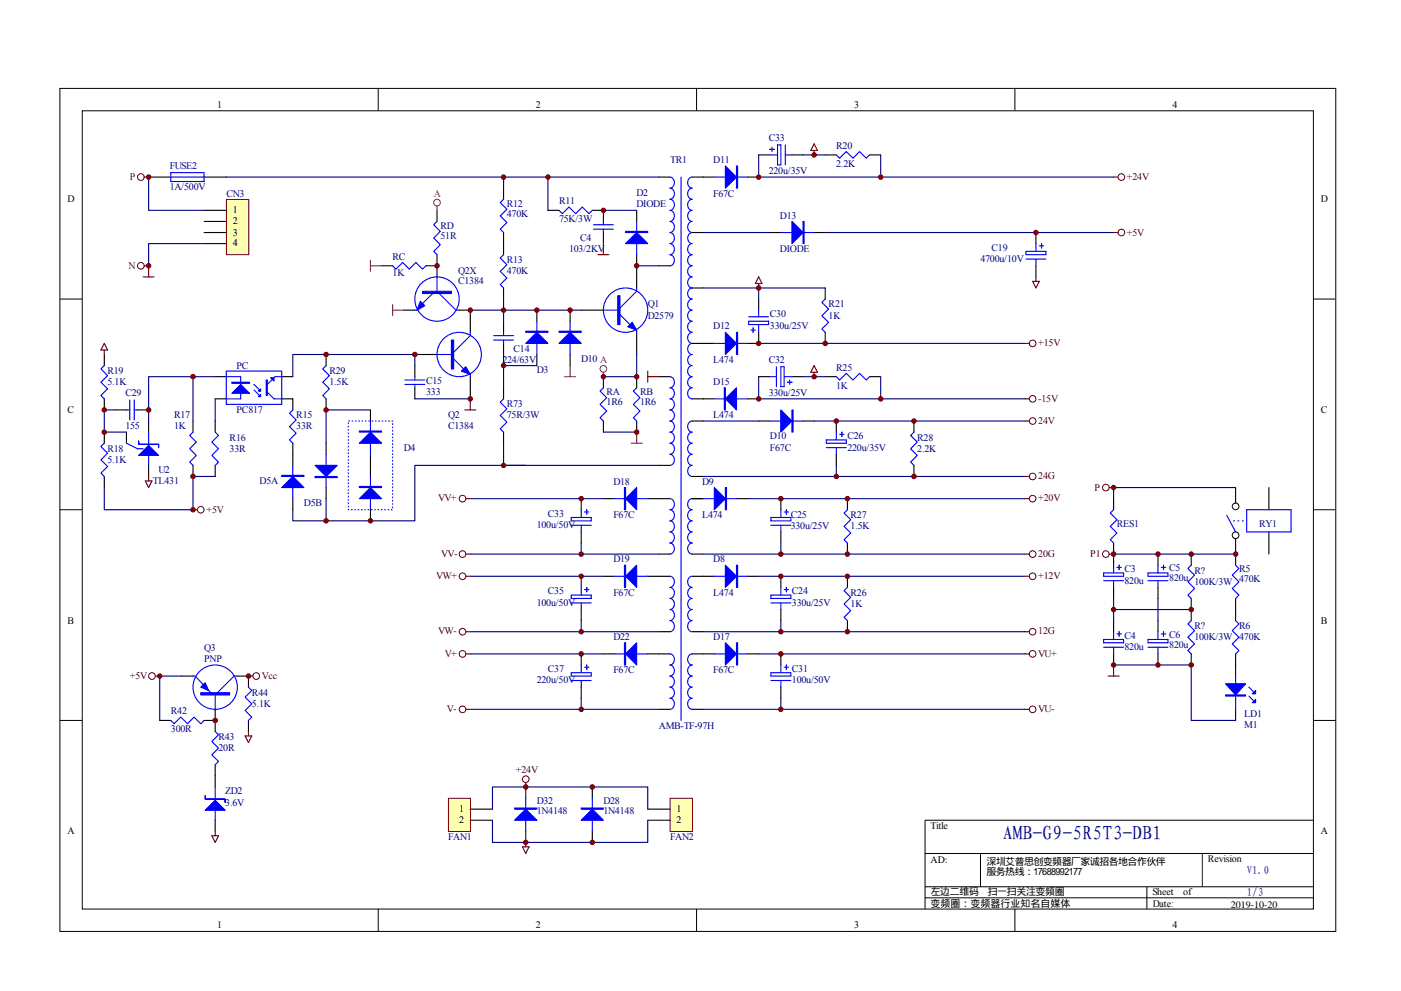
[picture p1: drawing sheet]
<svg xmlns="http://www.w3.org/2000/svg" width="297mm" height="210mm" viewBox="0 0 297 210" stroke-linecap="round" stroke-linejoin="round" font-family="sans-serif">
<g fill="none" stroke="#000" stroke-width=".21">
<path d="M12.7 18.7h270.5v178.6h-270.5zM80.2 18.7v4.7M147.7 18.7v4.7M215.2 18.7v4.7M17.4 23.5h261.1v169h-261.1zM12.7 63.3h4.7M278.4 63.3h4.7M12.7 108h4.7M278.4 108h4.7M12.7 152.6h4.7M278.4 152.6h4.7M278.4 173.7h-82.3v18.8"/>
<path d="M80.2 192.5v4.7M147.7 192.5v4.7M196.1 180.8h82.3M196.1 187.8h82.3M196.1 190.2h82.3M207.9 180.8v7M215.2 192.5v4.7M243.2 187.8v4.7M254.9 180.8v7"/>
</g>
<g fill="none" stroke="#000" stroke-width=".23">
<path d="M31.5 37.5h4.7M43.3 37.5h4.7M106.8 39.9v2.3M139.7 37.5h2.3M146.7 37.5h4.7M158.5 37.5h2.4M160.9 32.8h2.3M167.9 32.8h2.4M175 32.8h2.3M184.4 32.8h2.3M106.8 49.3v4.6M116.2 44.6h2.3"/>
<path d="M125.6 44.6h2.3v2.3M127.9 49.3v2.3M135 44.6v2.3M135 53.9v7.1M139.7 56.3h2.3M146.7 49.3h2.4M163.2 49.3h2.4M172.6 49.3h2.4M219.6 49.3v2.3M219.6 56.3v2.3M22.1 75.1v2.3M45.6 79.8h2.4"/>
<path d="M59.7 79.8h2.4M69.1 75.1v2.3M88 75.1h4.7M88 77.4v2.4M99.7 65.7v4.7M99.7 79.8v4.7M106.8 61v2.3M106.8 68v2.4M106.8 72.7v2.4M113.8 65.7v2.3M113.8 75.1v2.3M120.9 65.7v2.3"/>
<path d="M120.9 75.1v2.3M123.2 65.7h4.7M135 70.4v4.7M139.7 79.8h2.3M146.7 61h2.4M146.7 72.7h4.7M160.9 70.4v2.3h-2.4M160.9 79.8h2.3M160.9 63.3v2.4M167.9 79.8h2.4M175 79.8h2.3M175 61v2.3"/>
<path d="M175 70.4v2.3M184.4 79.8h2.3M22.1 84.5v2.3M22.1 91.5v2.4M24.5 86.8h2.3M26.8 91.5v2.4M29.2 86.8h2.3M31.5 89.2v2.3M31.5 98.6v2.3M40.9 89.2v2.3M40.9 98.6v2.3M45.6 84.5h2.4"/>
<path d="M45.6 89.2v2.3M45.6 98.6v2.3M59.7 84.5h2.4v2.3M62.1 93.9v4.7M69.1 84.5v2.3M69.1 93.9v2.3M78.5 86.8v2.4M78.5 96.2v4.7M88 82.1v2.4M106.8 82.1v2.4M106.8 91.5v2.4M139.7 98.6h2.3"/>
<path d="M146.7 84.5h4.7M146.7 89.2h2.4M158.5 84.5h2.4M160.9 89.2h2.3M170.3 89.2h2.3M177.3 89.2v2.3M177.3 96.2v2.4M193.8 89.2v2.3M193.8 98.6v2.3M22.1 100.9v2.4M62.1 105.6v2.4M69.1 103.3v2.3"/>
<path d="M78.5 108v2.3M123.2 105.6v2.4M123.2 112.7v2.3M127.9 105.6h2.4M137.3 105.6h4.7M139.7 117.4h2.3M146.7 105.6h2.4M146.7 117.4h2.4M146.7 100.9h2.4M156.2 105.6h2.3M165.6 105.6v2.4M165.6 112.7v2.3"/>
<path d="M179.7 105.6v2.4M179.7 115v2.4M123.2 122.1v2.3M123.2 129.1v2.4M123.2 138.5v2.4M127.9 122.1h2.4M127.9 138.5h2.4M137.3 122.1h4.7M137.3 138.5h4.7M139.7 133.8h2.3M146.7 122.1h4.7M146.7 133.8h2.4"/>
<path d="M146.7 138.5h4.7M158.5 122.1h2.4M158.5 138.5h2.4M165.6 122.1v2.3M165.6 129.1v2.4M165.6 138.5v2.4M179.7 122.1v2.3M179.7 131.5v2.3M123.2 145.5v2.4M139.7 150.2h2.3M146.7 150.2h2.4M165.6 145.5v2.4"/>
</g>
<g fill="none" stroke="#00f" stroke-width=".23">
<path d="M36.2 36.6h7.1v1.8h-7.1zM36.2 37.5h7.1M142 37.5a1.2 1.2 0 0 1 1 1.2 1.2 1.2 0 0 1-1 1.2 1.2 1.2 0 0 1 1 1.1 1.2 1.2 0 0 1-1 1.2 1.2 1.2 0 0 1 1 1.2 1.2 1.2 0 0 1-1 1.2 1.2 1.2 0 0 1 1 1.1 1.2 1.2 0 0 1-1 1.2 1.2 1.2 0 0 1 1 1.2 1.2 1.2 0 0 1-1 1.2 1.2 1.2 0 0 1 1 1.1 1.2 1.2 0 0 1-1 1.2 1.2 1.2 0 0 1 1 1.2 1.2 1.2 0 0 1-1 1.1 1.2 1.2 0 0 1 1 1.2 1.2 1.2 0 0 1-1 1.2M144.4 37.5v115.1M146.7 37.5a1.2 1.2 0 0 0-.9 1.2 1.2 1.2 0 0 0 .9 1.2 1.2 1.2 0 0 0-.9 1.1 1.2 1.2 0 0 0 .9 1.2 1.2 1.2 0 0 0-.9 1.2 1.2 1.2 0 0 0 .9 1.2 1.2 1.2 0 0 0-.9 1.1 1.2 1.2 0 0 0 .9 1.2 1.21 1.21 0 0 0-.9 1.2 1.21 1.21 0 0 0 .9 1.2 1.2 1.2 0 0 0-.9 1.1 1.2 1.2 0 0 0 .9 1.2 1.2 1.2 0 0 0-.9 1.2 1.2 1.2 0 0 0 .9 1.1 1.2 1.2 0 0 0-.9 1.2 1.2 1.2 0 0 0 .9 1.2 1.2 1.2 0 0 0-.9 1.2 1.2 1.2 0 0 0 .9 1.1 1.2 1.2 0 0 0-.9 1.2 1.2 1.2 0 0 0 .9 1.2 1.2 1.2 0 0 0-.9 1.2 1.2 1.2 0 0 0 .9 1.1 1.21 1.21 0 0 0-.9 1.2 1.21 1.21 0 0 0 .9 1.2 1.2 1.2 0 0 0-.9 1.2 1.2 1.2 0 0 0 .9 1.1 1.2 1.2 0 0 0-.9 1.2 1.2 1.2 0 0 0 .9 1.2 1.2 1.2 0 0 0-.9 1.2 1.2 1.2 0 0 0 .9 1.1 1.2 1.2 0 0 0-.9 1.2 1.2 1.2 0 0 0 .9 1.2 1.2 1.2 0 0 0-.9 1.2 1.2 1.2 0 0 0 .9 1.1 1.21 1.21 0 0 0-.9 1.2 1.21 1.21 0 0 0 .9 1.2 1.2 1.2 0 0 0-.9 1.2 1.2 1.2 0 0 0 .9 1.1 1.2 1.2 0 0 0-.9 1.2 1.2 1.2 0 0 0 .9 1.2M151.4 37.5h7.1M163.2 31.6h.9M163.2 32.8h1.7M163.7 31.2v.9M164.9 30.7h.7v4.2h-.7zM166.5 32.8h1.4M166.5 30.7v4.2"/>
<path d="M177.3 32.8l.7 .7 1.4-1.4 1.4 1.4 1.5-1.4 1.4 1.4 .7-.7M106.8 42.2l-.7 .7 1.4 1.4-1.4 1.4 1.4 1.4-1.4 1.4 .7 .8M106.8 53.9l-.7 .8 1.4 1.4-1.4 1.4 1.4 1.4-1.4 1.4 .7 .7M118.5 44.6l.7 .7 1.4-1.5 1.5 1.5 1.4-1.5 1.4 1.5 .7-.7M125.8 48.5h4.2M125.8 47.6h4.2M127.9 46.9v.7M127.9 48.5v.8M135 46.9v7M165.6 49.3h7M217.5 53.2h4.3v.7h-4.3zM217.5 54.9h4.3"/>
<path d="M219.6 51.6v1.6M219.6 54.9v1.4M220.4 52.1h.9M220.8 51.6v.9M22.1 77.4l-.7 .7 1.4 1.4-1.4 1.5 1.4 1.4-1.4 1.4 .7 .7M48 78.6h11.7v7.1h-11.7zM48 79.8h3v4.7h-3M59.7 79.8h-1.4l-1.6 1.6M69.1 77.4l-.7 .7 1.4 1.4-1.4 1.5 1.4 1.4-1.4 1.4 .7 .7M88 79.8v.7M92.7 75.1h3.5M96.2 76l2.1 2.1"/>
<path d="M99.7 70.4v.7l-3.5 3.5M99.7 79.3v.5M104.6 72h4.3M104.6 71.1h4.3M106.8 70.4v.7M106.8 72v.7M113.8 68v7.1M120.9 68v7.1M127.9 65.7h3.6M131.5 66.6l2.1 2.1M135 61v.7l-3.5 3.5M135 69.9v.5"/>
<path d="M142 79.8a1.2 1.2 0 0 1 1 1.2 1.2 1.2 0 0 1-1 1.1 1.2 1.2 0 0 1 1 1.2 1.2 1.2 0 0 1-1 1.2 1.2 1.2 0 0 1 1 1.2 1.2 1.2 0 0 1-1 1.1 1.2 1.2 0 0 1 1 1.2 1.2 1.2 0 0 1-1 1.2 1.2 1.2 0 0 1 1 1.2 1.2 1.2 0 0 1-1 1.1 1.2 1.2 0 0 1 1 1.2 1.2 1.2 0 0 1-1 1.2 1.2 1.2 0 0 1 1 1.2 1.2 1.2 0 0 1-1 1.1M151.4 72.7h7.1M158.7 68h4.3v.7h-4.3zM158.7 67.1h4.3M159.2 69.9h.9M159.7 69.5v.9M160.9 65.7v1.4M160.9 68.7v1.7M163.2 79.8h1.4M164.6 77.7v4.2M165.6 77.7h.7v4.2h-.7zM166.3 79.8h1.6"/>
<path d="M175 63.3l-.7 .7 1.4 1.5-1.4 1.4 1.4 1.4-1.4 1.4 .7 .7M177.3 79.8l.7 .7 1.4-1.4 1.4 1.4 1.5-1.4 1.4 1.4 .7-.7M22.1 93.9l-.7 .7 1.4 1.4-1.4 1.4 1.4 1.4-1.4 1.4 .7 .7M26.8 93.9l2.4 1.2h1.1M26.8 86.8h.7M27.5 84.7v4.2M28.5 86.8h.7M28.5 84.7v4.2M31.5 91.5v7.1M40.9 91.5l-.7 .7 1.4 1.4-1.4 1.5 1.4 1.4-1.4 1.4 .7 .7M45.6 91.5l.7 .7-1.4 1.4 1.4 1.5-1.4 1.4 1.4 1.4-.7 .7M53.9 81.4l1.4 1.4"/>
<path d="M53.9 82.6l1.4 1.4M56.7 83.1l1.4 1.4h1.6M62.1 86.8l-.7 .7 1.4 1.4-1.4 1.5 1.4 1.4-1.4 1.4 .7 .7M62.1 98.6v7M69.1 96.2v7.1M78.5 89.2v7M85.8 81.4h4.3M85.8 80.5h4.3M88 81.4v.7M106.8 84.5l-.7 .7 1.4 1.4-1.4 1.4 1.4 1.4-1.4 1.4 .7 .7M142 96.2a1.2 1.2 0 0 1 1 1.2 1.2 1.2 0 0 1-1 1.2M146.7 89.2a1.2 1.2 0 0 0-.9 1.2 1.2 1.2 0 0 0 .9 1.1 1.2 1.2 0 0 0-.9 1.2 1.2 1.2 0 0 0 .9 1.2 1.2 1.2 0 0 0-.9 1.2 1.2 1.2 0 0 0 .9 1.1"/>
<path d="M146.7 96.2a1.2 1.2 0 0 0-.9 1.2 1.2 1.2 0 0 0 .9 1.2 1.2 1.2 0 0 0-.9 1.1 1.2 1.2 0 0 0 .9 1.2M151.4 84.5h7.1M163.2 89.2h7.1M167 81h.9M167.4 80.5v.9M175.2 93.2h4.2v.7h-4.2zM175.2 94.8h4.2M177.3 91.5v1.7M177.3 94.8v1.4M178 92h1M178.5 91.5v1M193.8 91.5l-.7 .7 1.4 1.4-1.4 1.5 1.4 1.4-1.4 1.4 .7 .7"/>
<path d="M78.5 100.9v7.1M121.1 111.3h4.2M121.1 109.6h4.2v.7h-4.2zM123.2 108v1.6M123.2 111.3v1.4M123.9 108.4h1M124.4 108v.9M130.3 105.6h7M142 105.6a1.2 1.2 0 0 1 1 1.2 1.2 1.2 0 0 1-1 1.2 1.21 1.21 0 0 1 1 1.1 1.21 1.21 0 0 1-1 1.2 1.2 1.2 0 0 1 1 1.2 1.2 1.2 0 0 1-1 1.2 1.2 1.2 0 0 1 1 1.1 1.2 1.2 0 0 1-1 1.2 1.2 1.2 0 0 1 1 1.2 1.2 1.2 0 0 1-1 1.2M146.7 105.6a1.2 1.2 0 0 0-.9 1.2 1.2 1.2 0 0 0 .9 1.2 1.21 1.21 0 0 0-.9 1.1 1.21 1.21 0 0 0 .9 1.2 1.2 1.2 0 0 0-.9 1.2 1.2 1.2 0 0 0 .9 1.2 1.2 1.2 0 0 0-.9 1.1 1.2 1.2 0 0 0 .9 1.2 1.2 1.2 0 0 0-.9 1.2 1.2 1.2 0 0 0 .9 1.2M149.1 105.6h7.1M163.4 109.6h4.3v.7h-4.3z"/>
<path d="M163.4 111.3h4.3M165.6 108v1.6M165.6 111.3v1.4M166.3 108.4h.9M166.7 108v.9M179.7 108l-.7 .7 1.4 1.4-1.4 1.4 1.4 1.4-1.4 1.4 .7 .7M121.1 127.7h4.2M121.1 126.1h4.2v.7h-4.2zM123.2 124.4v1.7M123.2 127.7v1.4M123.9 124.9h1M124.4 124.4v.9"/>
<path d="M130.3 122.1h7M130.3 138.5h7M142 138.5a1.21 1.21 0 0 1 1 1.2 1.21 1.21 0 0 1-1 1.2 1.2 1.2 0 0 1 1 1.1 1.2 1.2 0 0 1-1 1.2 1.2 1.2 0 0 1 1 1.2 1.2 1.2 0 0 1-1 1.1 1.2 1.2 0 0 1 1 1.2 1.2 1.2 0 0 1-1 1.2 1.2 1.2 0 0 1 1 1.2 1.2 1.2 0 0 1-1 1.1M142 126.8a1.2 1.2 0 0 1 1 1.1 1.2 1.2 0 0 1-1 1.2 1.2 1.2 0 0 1 1 1.2 1.2 1.2 0 0 1-1 1.2 1.2 1.2 0 0 1 1 1.1 1.2 1.2 0 0 1-1 1.2M142 122.1a1.2 1.2 0 0 1 1 1.1 1.2 1.2 0 0 1-1 1.2 1.2 1.2 0 0 1 1 1.2 1.2 1.2 0 0 1-1 1.2M146.7 122.1a1.2 1.2 0 0 0-.9 1.1 1.2 1.2 0 0 0 .9 1.2 1.2 1.2 0 0 0-.9 1.2 1.2 1.2 0 0 0 .9 1.2M146.7 126.8a1.2 1.2 0 0 0-.9 1.1 1.2 1.2 0 0 0 .9 1.2 1.2 1.2 0 0 0-.9 1.2 1.2 1.2 0 0 0 .9 1.2 1.2 1.2 0 0 0-.9 1.1 1.2 1.2 0 0 0 .9 1.2M146.7 138.5a1.21 1.21 0 0 0-.9 1.2 1.21 1.21 0 0 0 .9 1.2 1.2 1.2 0 0 0-.9 1.1 1.2 1.2 0 0 0 .9 1.2 1.2 1.2 0 0 0-.9 1.2 1.2 1.2 0 0 0 .9 1.1 1.2 1.2 0 0 0-.9 1.2 1.2 1.2 0 0 0 .9 1.2 1.2 1.2 0 0 0-.9 1.2 1.2 1.2 0 0 0 .9 1.1M151.4 122.1h7.1M151.4 138.5h7.1M163.4 126.1h4.3v.7h-4.3zM163.4 127.7h4.3"/>
<path d="M165.6 124.4v1.7M165.6 127.7v1.4M166.3 124.9h.9M166.7 124.4v.9M179.7 124.4l-.7 .7 1.4 1.4-1.4 1.4 1.4 1.4-1.4 1.4 .7 .8M121.1 144.1h4.2M121.1 142.5h4.2v.7h-4.2zM123.2 140.9v1.6M123.2 144.1v1.4M123.9 141.3h1M124.4 140.9v.9M163.4 142.5h4.3v.7h-4.3z"/>
<path d="M163.4 144.1h4.3M165.6 140.9v1.6M165.6 144.1v1.4M166.3 141.3h.9M166.7 140.9v.9"/>
<circle cx="97.4" cy="75.1" r="4.7"/>
<circle cx="132.6" cy="65.7" r="4.7"/>
</g>
<g fill="#00f" stroke="#00f" stroke-width=".23">
<path d="M133.1 69.2l.9-.9 1 1.6z"/>
<path d="M97.8 78.6l1-.9 .9 1.6z"/>
<path d="M132.6 51.6l2.4-2.3 2.3 2.3z"/>
<path d="M118.5 72.7l2.4-2.3 2.3 2.3z"/>
<path d="M111.5 72.7l2.3-2.3 2.4 2.3z"/>
<path d="M49.1 83.3l1.9-1.9 1.9 1.9z"/>
<path d="M54.8 84l.5-.5v.5z"/>
<path d="M55.3 82.4v.4h-.5z"/>
<path d="M57.4 80h.7v.7z"/>
<path d="M59.7 103.3l2.4-2.4 2.3 2.4z"/>
<path d="M76.2 93.9l2.3-2.4 2.4 2.4z"/>
<path d="M76.2 105.6l2.3-2.3 2.4 2.3z"/>
<path d="M66.8 98.6h4.7l-2.4 2.3z"/>
<path d="M29.4 96.5l2.1-2.2 2.1 2.2z"/>
<path d="M153.8 35.2l2.4 2.3-2.4 2.4z"/>
<path d="M167.9 46.9l2.4 2.4-2.4 2.3z"/>
<path d="M153.8 84.5l2.4-2.4v4.7z"/>
<path d="M153.8 70.4l2.4 2.3-2.4 2.4z"/>
<path d="M151.4 103.3l2.4 2.3-2.4 2.4z"/>
<path d="M153.8 119.7l2.4 2.4-2.4 2.3z"/>
<path d="M165.6 86.8l2.3 2.4-2.3 2.3z"/>
<path d="M153.8 136.2l2.4 2.3-2.4 2.4z"/>
<path d="M132.6 138.5l2.4-2.3v4.7z"/>
<path d="M132.6 122.1l2.4-2.4v4.7z"/>
<path d="M132.6 105.6l2.4-2.3v4.7z"/>
<path d="M131 62.6h.5v6.1h-.5z" fill-rule="evenodd"/>
<path d="M95.7 72h.5v6.1h-.5z" fill-rule="evenodd"/>
<path d="M132.6 49h4.7v.3h-4.7z" fill-rule="evenodd"/>
<path d="M118.5 70.2h4.7v.2h-4.7z" fill-rule="evenodd"/>
<path d="M111.5 70.2h4.7v.2h-4.7z" fill-rule="evenodd"/>
<path d="M49.1 81h3.8v.2h-3.8z" fill-rule="evenodd"/>
<path d="M56.4 80.5h.3v3.3h-.3z" fill-rule="evenodd"/>
<path d="M59.7 100.7h4.7v.2h-4.7z" fill-rule="evenodd"/>
<path d="M76.2 91.3h4.7v.2h-4.7z" fill-rule="evenodd"/>
<path d="M76.2 103h4.7v.3h-4.7z" fill-rule="evenodd"/>
<path d="M66.8 100.9h4.7v.3h-4.7z" fill-rule="evenodd"/>
<path d="M29.4 93.4v.7h4.2v.7v-.7h-4.2z" fill-rule="evenodd"/>
<path d="M156.2 35.2h.2v4.7h-.2z" fill-rule="evenodd"/>
<path d="M170.3 46.9h.2v4.7h-.2z" fill-rule="evenodd"/>
<path d="M153.6 82.1h.2v4.7h-.2z" fill-rule="evenodd"/>
<path d="M156.2 70.4h.2v4.7h-.2z" fill-rule="evenodd"/>
<path d="M153.8 103.3h.2v4.7h-.2z" fill-rule="evenodd"/>
<path d="M156.2 119.7h.2v4.7h-.2z" fill-rule="evenodd"/>
<path d="M167.9 86.8h.2v4.7h-.2z" fill-rule="evenodd"/>
<path d="M156.2 136.2h.2v4.7h-.2z" fill-rule="evenodd"/>
<path d="M132.4 136.2h.2v4.7h-.2z" fill-rule="evenodd"/>
<path d="M132.4 119.7h.2v4.7h-.2z" fill-rule="evenodd"/>
<path d="M132.4 103.3h.2v4.7h-.2z" fill-rule="evenodd"/>
</g>
<g fill="none" stroke="#000080" stroke-width=".23">
<path d="M48 37.5h91.7M116.2 37.5v7.1M160.9 32.8v4.7h75.2M170.3 32.8h4.7M186.7 32.8v4.7M127.9 44.6h7.1M135 56.3h4.7M175 49.3h61.1M40.9 79.8v9.4M45.6 79.8h-14.1v9.4M88 77.4v-2.3h-25.9v4.7M99.7 65.7h7.1v2.3"/>
<path d="M106.8 63.3v2.4h16.4M106.8 75.1v7M106.8 77.4h7M149.1 61h25.9M160.9 79.8v4.7h56.4M160.9 61v2.3M160.9 72.7h56.4M170.3 79.8h4.7M186.7 79.8v4.7M24.5 86.8h-2.4v4.7h4.7M45.6 84.5v4.7M78.5 86.8h-9.4v7.1"/>
<path d="M88 84.5h11.7M106.8 93.9v4.7h32.9M111.5 98.6h-23.5v11.7h-25.9v-2.3M149.1 89.2h11.8M172.6 89.2h44.7M177.3 98.6v2.3h-28.2M45.6 100.9h-4.7v7.1h-18.8v-4.7M69.1 105.6v4.7M99.7 105.6h28.2M99.7 117.4h23.5M123.2 115v2.4h16.5M158.5 105.6h58.8"/>
<path d="M165.6 115v2.4h-16.5M165.6 117.4h51.7M177.3 100.9h40M99.7 122.1h28.2M99.7 133.8h23.5M99.7 138.5h28.2M123.2 131.5v2.3h16.5M160.9 122.1h56.4M160.9 138.5h56.4M165.6 131.5v2.3h-16.5M165.6 133.8h51.7M99.7 150.2h23.5"/>
<path d="M123.2 147.9v2.3h16.5M165.6 147.9v2.3h-16.5M165.6 150.2h51.7"/>
</g>
<g fill="none" stroke="#800000" stroke-width=".23">
<path d="M30.6 37.5h.9M172.6 30.5l.7 1.4h-1.4zM172.6 31.9v.9M236.1 37.5h.9M30.3 58.6h2.4M30.6 56.3h.9v2.3M126.8 53.9h2.3M127.9 51.6v2.3M160.9 58.6l.7 1.5h-1.5zM218.9 59.6h1.5l-.8 1.4zM219.6 58.6v1M236.1 49.3h.9"/>
<path d="M22.1 72.7l.7 1.4h-1.4zM22.1 74.1v1M137.3 78.6v2.4M137.3 79.8h2.4M160.9 60.1v.9M172.6 78.8v1M172.6 77.4l.7 1.4h-1.4zM217.3 72.7h.9M98.5 86.8h2.4M99.7 84.5v2.3M217.3 84.5h.9M217.3 89.2h.9"/>
<path d="M30.8 101.9h1.4l-.7 1.4zM31.5 100.9v1M40.9 108h1M98.8 105.6h.9M98.8 117.4h.9M217.3 100.9h.9M217.3 105.6h.9M217.3 117.4h.9M98.8 122.1h.9M98.8 133.8h.9M98.8 138.5h.9M217.3 122.1h.9"/>
<path d="M217.3 133.8h.9M217.3 138.5h.9M98.8 150.2h.9M217.3 150.2h.9"/>
</g>
<g fill="none" stroke="#800000" stroke-width=".21">
<circle cx="29.9" cy="37.5" r=".7"/>
<circle cx="237.8" cy="37.5" r=".71"/>
<circle cx="29.9" cy="56.3" r=".7"/>
<circle cx="237.8" cy="49.2" r=".71"/>
<circle cx="218.9" cy="72.7" r=".7"/>
<circle cx="218.9" cy="89.2" r=".7"/>
<circle cx="218.9" cy="84.5" r=".7"/>
<circle cx="42.6" cy="108" r=".7"/>
<circle cx="98.1" cy="105.6" r=".71"/>
<circle cx="98.1" cy="117.4" r=".71"/>
<circle cx="218.9" cy="100.9" r=".7"/>
<circle cx="218.9" cy="105.6" r=".7"/>
<circle cx="218.9" cy="117.4" r=".7"/>
<circle cx="98.1" cy="133.8" r=".71"/>
<circle cx="98.1" cy="138.5" r=".71"/>
<circle cx="98.1" cy="122.1" r=".71"/>
<circle cx="218.9" cy="133.8" r=".7"/>
<circle cx="218.9" cy="138.5" r=".7"/>
<circle cx="218.9" cy="122.1" r=".7"/>
<circle cx="98.1" cy="150.2" r=".71"/>
<circle cx="218.9" cy="150.2" r=".7"/>
</g>
<path d="M73.8 89.2h9.4v18.8h-9.4z" fill="none" stroke="#00f" stroke-width=".21" stroke-dasharray=".4 .4 .4 .4 .4 .4 .4 .4" stroke-linecap="butt"/>
<g fill="#800000" stroke="#800000" stroke-width=".21">
<circle cx="135" cy="56.3" r=".47"/>
<circle cx="88" cy="75.1" r=".47"/>
<circle cx="99.7" cy="84.5" r=".47"/>
<circle cx="127.9" cy="44.6" r=".47"/>
<circle cx="69.1" cy="86.8" r=".47"/>
<circle cx="69.1" cy="75.1" r=".47"/>
<circle cx="78.5" cy="110.3" r=".47"/>
<circle cx="69.1" cy="110.3" r=".47"/>
<circle cx="22.1" cy="86.8" r=".47"/>
<circle cx="22.1" cy="91.5" r=".47"/>
<circle cx="40.9" cy="100.9" r=".47"/>
<circle cx="31.5" cy="86.8" r=".47"/>
<circle cx="40.9" cy="79.8" r=".47"/>
<circle cx="40.9" cy="108" r=".47"/>
<circle cx="160.9" cy="37.5" r=".47"/>
<circle cx="160.9" cy="84.5" r=".47"/>
<circle cx="160.8" cy="72.7" r=".47"/>
<circle cx="186.7" cy="37.5" r=".47"/>
<circle cx="175" cy="72.7" r=".47"/>
<circle cx="186.7" cy="84.5" r=".47"/>
<circle cx="193.8" cy="100.9" r=".47"/>
<circle cx="177.3" cy="100.9" r=".47"/>
<circle cx="179.7" cy="133.8" r=".47"/>
<circle cx="179.7" cy="122.1" r=".47"/>
<circle cx="165.6" cy="105.6" r=".47"/>
<circle cx="165.6" cy="117.4" r=".47"/>
<circle cx="165.6" cy="122.1" r=".47"/>
<circle cx="165.6" cy="133.8" r=".47"/>
<circle cx="165.6" cy="138.5" r=".47"/>
<circle cx="123.2" cy="133.8" r=".47"/>
<circle cx="123.2" cy="138.5" r=".47"/>
<circle cx="123.2" cy="117.4" r=".47"/>
<circle cx="123.2" cy="122.1" r=".47"/>
<circle cx="123.2" cy="105.6" r=".47"/>
<circle cx="165.6" cy="150.2" r=".47"/>
<circle cx="123.2" cy="150.2" r=".47"/>
<circle cx="160.8" cy="61" r=".47"/>
<circle cx="172.6" cy="79.8" r=".47"/>
<circle cx="172.6" cy="32.8" r=".47"/>
<circle cx="177.3" cy="89.2" r=".47"/>
<circle cx="193.8" cy="89.2" r=".47"/>
</g>
<path d="M95.2 169.2h4.5v6.9h-4.5z" fill="#ffffb0"/>
<path d="M95.1 169.1h4.6v7h-4.6z" fill="none" stroke="#800000" stroke-width=".21"/>
<path d="M99.7 171.4h4.7M99.7 173.7h4.7" fill="none" stroke="#000" stroke-width=".23"/>
<path d="M142.2 169.2h4.6v6.9h-4.6z" fill="#ffffb0"/>
<g fill="none" stroke="#800000" stroke-width=".21">
<path d="M142.1 169.1h4.7v7h-4.7z"/>
<circle cx="234.5" cy="103.3" r=".7"/>
<circle cx="234.5" cy="117.4" r=".7"/>
<circle cx="32.2" cy="143.2" r=".71"/>
<circle cx="54.3" cy="143.2" r=".71"/>
<circle cx="111.5" cy="165" r=".7"/>
</g>
<g fill="none" stroke="#000" stroke-width=".23">
<path d="M80.9 56.3h2.3M90.3 56.3h2.4M92.7 44.6v2.3M92.7 53.9v4.7M85.6 65.7h2.4M97.4 65.7h2.3M127.9 79.8v2.3M135 79.8v2.3M127.9 89.2v2.3M135 89.2v2.3M236.1 105.6v2.4M236.1 115v4.7"/>
<path d="M245.5 117.4v2.3M252.6 117.4v2.3M262 103.3v3.3M262 114.1v5.6M269 103.3v4.7M269 112.7v4.7M236.1 124.4v2.4M236.1 131.5v2.3M236.1 138.5v2.4M245.5 124.4v2.4M245.5 131.5v2.3M245.5 138.5v2.4"/>
<path d="M252.6 126.8v4.7M252.6 138.5v2.4M262 126.8v4.7M262 138.5v4.7M33.9 152.6h2.3M38.6 143.2h2.3M43.3 152.6h2.3M45.6 150.2v4.7M50.3 143.2h2.4v2.3M52.7 152.6v2.3M262 150.2v2.4M45.6 162v4.7"/>
<path d="M45.6 173.7v2.4M111.5 166.7v2.3M111.5 176.1v2.3M125.6 166.7v2.3M125.6 176.1v2.3M137.3 171.4h4.7M137.3 173.7h4.7"/>
</g>
<g fill="none" stroke="#800000" stroke-width=".23">
<path d="M235.2 117.4h.9M235.2 103.3h.9M32.9 143.2h1M52 155.9h1.4l-.7 1.4zM52.7 143.2h.9M52.7 154.9v1M234.9 143.2h2.4M236.1 140.9v2.3M44.9 177h1.4l-.7 1.4zM45.6 176.1v.9M110.8 179.4h1.4l-.7 1.4zM111.5 165.7v1"/>
<path d="M111.5 178.4v1"/>
</g>
<g fill="none" stroke="#00f" stroke-width=".23">
<path d="M83.2 56.3l.8 .7 1.4-1.4 1.4 1.4 1.4-1.4 1.4 1.4 .7-.7M92.7 46.9l-.8 .7 1.5 1.4-1.5 1.4 1.5 1.4-1.5 1.4 .8 .7M92.7 58.6v3.6M88 65.7h.4M91.7 62.2l-2.1 2.1M93.1 62.2l3.6 3.5h.7M127.9 82.1l-.7 .7 1.4 1.4-1.4 1.5 1.4 1.4-1.4 1.4 .7 .7M135 82.1l-.7 .7 1.4 1.4-1.4 1.5 1.4 1.4-1.4 1.4 .7 .7M236.1 108l-.7 .7 1.4 1.4-1.4 1.4 1.4 1.4-1.4 1.4 .7 .7M236.1 119.7v1.7M237.3 119.7v1M245.5 119.7v1.7"/>
<path d="M246.7 119.7v1M252.6 119.7l-.7 .7 1.4 1.4-1.4 1.4 1.4 1.4-1.4 1.5 .7 .7M260.1 109.1l1.9 3.6M261.5 110.3h.2M262 119.7l.7 .7-1.4 1.4 1.4 1.4-1.4 1.4 1.4 1.5-.7 .7M262.4 110.3h.3M263.4 110.3h.2M264.3 108h9.4v4.7h-9.4zM234 121.4h4.2v.7h-4.2zM234 135.4h4.2v.8h-4.2zM234 123h4.2M234 137.1h4.2"/>
<path d="M236.1 123v1.4M236.1 133.8v1.6M236.1 137.1v1.4M236.8 120.2h.9M236.8 134.3h.9M237.3 133.8v.9M243.4 123h4.2M243.4 121.4h4.2v.7h-4.2zM243.4 137.1h4.2M243.4 135.4h4.2v.8h-4.2zM245.5 123v1.4M245.5 133.8v1.6"/>
<path d="M245.5 137.1v1.4M246.2 120.2h1M246.2 134.3h1M246.7 133.8v.9M252.6 131.5l-.7 .7 1.4 1.4-1.4 1.4 1.4 1.4-1.4 1.4 .7 .7M262 131.5l.7 .7-1.4 1.4 1.4 1.4-1.4 1.4 1.4 1.4-.7 .7M36.2 152.6l.7 .7 1.4-1.4 1.4 1.4 1.5-1.4 1.4 1.4 .7-.7M40.9 143.2h.5l3.3 3.5M45.6 154.9l.7 .7-1.4 1.5 1.4 1.4-1.4 1.4 1.4 1.4-.7 .7M45.6 147.2v3.3M50.3 143.2h-.7l-3.5 3.5M52.7 145.5l.7 .8-1.4 1.4 1.4 1.4-1.4 1.4 1.4 1.4-.7 .7"/>
<path d="M262 143.2v7M264.8 147.4l.9 1M264.8 145.5l.9 1M45.6 166.7v7M111.5 169v7.1M125.6 169v7.1"/>
<circle cx="92.7" cy="63.3" r="4.7"/>
<circle cx="45.6" cy="145.5" r="4.7"/>
</g>
<g fill="#00f" stroke="#00f" stroke-width=".23">
<path d="M42.6 145.5l.9-.9 .7 1.7z"/>
<path d="M43.5 171.6l2.1-2.1 2.1 2.1z"/>
<path d="M259.9 144.8h4.2l-2.1 2.4z"/>
<path d="M265.5 148.8l.7-.7v.7z"/>
<path d="M265.5 147l.7-.7v.7z"/>
<path d="M109.1 173.7l2.4-2.3 2.3 2.3z"/>
<path d="M123.2 173.7l2.4-2.3 2.3 2.3z"/>
<path d="M89.1 63.8l1 1-1.7 .9z"/>
<path d="M42.6 146.7h6.1v.5h-6.1z" fill-rule="evenodd"/>
<path d="M43.5 168.6v.7h4.2v.7v-.7h-4.2z" fill-rule="evenodd"/>
<path d="M259.9 147.2h4.2v.2h-4.2z" fill-rule="evenodd"/>
<path d="M109.1 171.1h4.7v.3h-4.7z" fill-rule="evenodd"/>
<path d="M123.2 171.1h4.7v.3h-4.7z" fill-rule="evenodd"/>
<path d="M89.6 61.7h6.1v.5h-6.1z" fill-rule="evenodd"/>
</g>
<g fill="none" stroke="#000080" stroke-width=".23">
<path d="M106.8 37.5v2.4M149.1 49.3h14.1M135 75.1v4.7h-7.1M127.9 91.5h7.1M236.1 117.4h25.9M262 103.3h-25.9v2.3M236.1 126.8v4.7M236.1 129.1h16.5M245.5 126.8v4.7M38.6 143.2h-4.7v9.4M236.1 140.9h16.5v11.7h9.4M104.4 171.4v-4.7h32.9v4.7"/>
<path d="M104.4 173.7v4.7h32.9v-4.7"/>
</g>
<g fill="#800000" stroke="#800000" stroke-width=".21">
<circle cx="52.7" cy="143.2" r=".47"/>
<circle cx="45.6" cy="152.6" r=".47"/>
<circle cx="33.9" cy="143.2" r=".47"/>
<circle cx="219.6" cy="49.2" r=".47"/>
<circle cx="111.5" cy="166.7" r=".47"/>
<circle cx="125.6" cy="166.7" r=".47"/>
<circle cx="111.5" cy="178.4" r=".47"/>
<circle cx="125.6" cy="178.4" r=".47"/>
<circle cx="236.1" cy="140.8" r=".47"/>
<circle cx="252.6" cy="140.8" r=".47"/>
<circle cx="245.5" cy="140.8" r=".47"/>
<circle cx="252.6" cy="117.4" r=".47"/>
<circle cx="245.5" cy="117.4" r=".47"/>
<circle cx="252.6" cy="129.1" r=".47"/>
<circle cx="236.1" cy="129.1" r=".47"/>
<circle cx="236.1" cy="117.4" r=".47"/>
<circle cx="262" cy="117.4" r=".47"/>
<circle cx="236.1" cy="103.3" r=".47"/>
<circle cx="116.2" cy="37.5" r=".47"/>
<circle cx="106.8" cy="65.7" r=".47"/>
<circle cx="113.8" cy="65.7" r=".47"/>
<circle cx="106.8" cy="77.4" r=".47"/>
<circle cx="106.8" cy="98.6" r=".47"/>
<circle cx="99.7" cy="65.7" r=".47"/>
<circle cx="106.8" cy="37.5" r=".47"/>
<circle cx="120.9" cy="65.7" r=".47"/>
<circle cx="135" cy="79.8" r=".47"/>
<circle cx="135" cy="91.5" r=".47"/>
<circle cx="127.9" cy="79.8" r=".47"/>
<circle cx="92.7" cy="56.3" r=".47"/>
<circle cx="179.7" cy="117.4" r=".47"/>
<circle cx="179.7" cy="105.6" r=".47"/>
</g>
<g fill="none" stroke="#000" stroke-width=".21">
<circle cx="262" cy="113.4" r=".71"/>
<circle cx="262" cy="107.3" r=".71"/>
</g>
<path d="M78.5 55.1v2.4M78.5 56.3h2.4M92.7 43.6v1M83.2 64.5v2.4M83.2 65.7h2.4M119.7 79.8h2.4M120.9 77.4v2.4M127.9 78.8v1M133.8 93.9h2.4M135 91.5v2.4" fill="none" stroke="#a1006a" stroke-width=".23"/>
<g fill="none" stroke="#a1006a" stroke-width=".21">
<circle cx="92.7" cy="42.9" r=".71"/>
<circle cx="127.9" cy="78.1" r=".71"/>
</g>
<path d="M48.1 42.3h4.6v11.6h-4.6z" fill="#ffffb0"/>
<path d="M48 42.3h4.7v11.6h-4.7z" fill="none" stroke="#800000" stroke-width=".21"/>
<path d="M43.3 44.6h4.7M43.3 46.9h4.7M43.3 49.3h4.7M43.3 51.6h4.7" fill="none" stroke="#000" stroke-width=".23"/>
<path d="M31.5 37.5v7.1h11.8M43.3 51.6h-11.8v4.7" fill="none" stroke="#000080" stroke-width=".23"/>
<g fill="#800000" stroke="#800000" stroke-width=".21">
<circle cx="31.5" cy="37.5" r=".47"/>
<circle cx="31.5" cy="56.3" r=".47"/>
</g>
<text font-size="4.2" fill="#000080" x="212.6" y="177.8">AMB-G9-5R5T3-DB1</text>
<g font-size="2.3" fill="#000080">
<text x="264.3" y="185.2">V1.0</text>
<text x="264.3" y="189.8">1/3</text>
</g>
<g font-size="2.1">
<text x="46.1" y="22.9">1</text>
<text x="113.6" y="22.9">2</text>
<text x="181.1" y="22.9">3</text>
<text x="248.6" y="22.9">4</text>
<text x="14.3" y="42.8">D</text>
<text x="49.4" y="45.1">1</text>
<text x="49.4" y="47.5">2</text>
<text x="280.1" y="42.8">D</text>
<text x="49.4" y="49.9">3</text>
<text x="49.4" y="52.2">4</text>
<text x="14.3" y="87.5">C</text>
<text x="280.1" y="87.5">C</text>
<text x="14.3" y="132.1">B</text>
<text x="280.1" y="132.1">B</text>
<text x="97.4" y="172">1</text>
<text x="143.4" y="172">1</text>
<text x="14.3" y="176.7">A</text>
<text x="97.4" y="174.3">2</text>
<text x="143.4" y="174.3">2</text>
<text x="197.3" y="175.5">Title</text>
<text x="280.1" y="176.7">A</text>
<text x="197.3" y="182.8">AD:</text>
<text x="209.1" y="183.3">深圳艾普思创变频器厂家诚招各地合作伙伴</text>
<text x="209.1" y="185.4">服务热线：17688992177</text>
<text x="256.1" y="182.6">Revision</text>
<text x="197.3" y="189.6">左边二维码</text>
<text x="209.4" y="189.6">扫一扫关注变频圈</text>
<text x="244.3" y="189.6">Sheet</text>
<text x="250.9" y="189.6">of</text>
<text x="46.1" y="196.6">1</text>
<text x="113.6" y="196.6">2</text>
<text x="181.1" y="196.6">3</text>
<text x="197.3" y="192.1">变频圈：变频器行业知名自媒体</text>
<text x="244.4" y="192">Date:</text>
<text x="248.6" y="196.6">4</text>
<text x="261" y="192.2">2019-10-20</text>
</g>
<g font-size="2.1" fill="#000080">
<text x="163" y="29.9">C33</text>
<text x="36" y="35.7">FUSE2</text>
<text x="142.1" y="34.6">TR1</text>
<text x="151.2" y="34.6">D11</text>
<text x="177.3" y="31.5">R20</text>
<text x="177.3" y="35.3">2.2K</text>
<text x="36" y="40.2">1A/500V</text>
<text x="48" y="41.7">CN3</text>
<text x="135" y="41.4">D2</text>
<text x="151.2" y="41.7">F67C</text>
<text x="163" y="36.9">220u/35V</text>
<text x="107.4" y="43.8">R12</text>
<text x="107.4" y="45.9">470K</text>
<text x="118.5" y="43.3">R11</text>
<text x="118.5" y="47">75K/3W</text>
<text x="135" y="43.8">DIODE</text>
<text x="165.4" y="46.3">D13</text>
<text x="93.4" y="48.4">RD</text>
<text x="93.4" y="50.6">51R</text>
<text x="120.6" y="53.4">103/2KV</text>
<text x="123" y="51.1">C4</text>
<text x="165.4" y="53.4">DIODE</text>
<text x="210.2" y="53.2">C19</text>
<text x="83.2" y="55">RC</text>
<text x="83.2" y="58.5">1K</text>
<text x="97.1" y="58.1">Q2X</text>
<text x="107.4" y="55.7">R13</text>
<text x="107.4" y="58.1">470K</text>
<text x="207.9" y="55.5">4700u/10V</text>
<text x="97.1" y="60.2">C1384</text>
<text x="137.3" y="65.1">Q1</text>
<text x="175.7" y="65.1">R21</text>
<text x="137.3" y="67.5">D2579</text>
<text x="151.2" y="69.8">D12</text>
<text x="163.2" y="67.2">C30</text>
<text x="163.2" y="69.6">330u/25V</text>
<text x="175.7" y="67.5">1K</text>
<text x="106.5" y="76.9">224/63V</text>
<text x="108.9" y="74.5">C14</text>
<text x="123.2" y="76.6">D10 A</text>
<text x="151.2" y="76.9">L474</text>
<text x="163" y="76.9">C32</text>
<text x="22.8" y="79.2">R19</text>
<text x="22.8" y="81.5">5.1K</text>
<text x="26.6" y="83.9">C29</text>
<text x="50.1" y="78.1">PC</text>
<text x="69.8" y="79.2">R29</text>
<text x="69.8" y="81.5">1.5K</text>
<text x="90.3" y="81.3">C15</text>
<text x="90.3" y="83.7">333</text>
<text x="113.8" y="79">D3</text>
<text x="128.6" y="83.7">RA</text>
<text x="135.7" y="83.7">RB</text>
<text x="151.2" y="81.5">D15</text>
<text x="163" y="83.9">330u/25V</text>
<text x="177.3" y="78.5">R25</text>
<text x="177.3" y="82.3">1K</text>
<text x="36.9" y="88.6">R17</text>
<text x="50.1" y="87.5">PC817</text>
<text x="62.8" y="88.6">R15</text>
<text x="95" y="88.6">Q2</text>
<text x="107.4" y="86.3">R73</text>
<text x="107.4" y="88.6">75R/3W</text>
<text x="128.6" y="85.8">1R6</text>
<text x="135.7" y="85.8">1R6</text>
<text x="151.2" y="88.6">L474</text>
<text x="22.8" y="95.7">R18</text>
<text x="26.6" y="90.9">155</text>
<text x="36.9" y="90.9">1K</text>
<text x="48.7" y="93.3">R16</text>
<text x="48.7" y="95.7">33R</text>
<text x="62.8" y="90.9">33R</text>
<text x="85.6" y="95.4">D4</text>
<text x="95" y="90.9">C1384</text>
<text x="163.2" y="93.1">D10</text>
<text x="163.2" y="95.4">F67C</text>
<text x="179.7" y="93.1">C26</text>
<text x="179.7" y="95.4">220u/35V</text>
<text x="194.5" y="93.3">R28</text>
<text x="194.5" y="95.7">2.2K</text>
<text x="22.8" y="98">5.1K</text>
<text x="33.6" y="100.1">U2</text>
<text x="32.4" y="102.5">TL431</text>
<text x="55" y="102.5">D5A</text>
<text x="64.4" y="107.2">D5B</text>
<text x="130" y="102.7">D18</text>
<text x="148.8" y="102.7">D9</text>
<text x="113.8" y="111.9">100u/50V</text>
<text x="116.2" y="109.5">C33</text>
<text x="130" y="109.7">F67C</text>
<text x="148.8" y="109.7">L474</text>
<text x="167.6" y="109.7">C25</text>
<text x="167.6" y="112.1">330u/25V</text>
<text x="180.3" y="109.7">R27</text>
<text x="180.3" y="112.1">1.5K</text>
<text x="236.8" y="111.6">RES1</text>
<text x="267" y="111.6">RY1</text>
<text x="130" y="119.1">D19</text>
<text x="151.2" y="119.1">D8</text>
<text x="116.2" y="125.9">C35</text>
<text x="167.9" y="125.9">C24</text>
<text x="238.4" y="121.3">C3</text>
<text x="238.4" y="123.6">820u</text>
<text x="247.9" y="121">C5</text>
<text x="247.9" y="123.1">820u</text>
<text x="253.2" y="121.5">R?</text>
<text x="253.2" y="123.9">100K/3W 470K</text>
<text x="262.7" y="121.3">R5</text>
<text x="113.8" y="128.3">100u/50V</text>
<text x="130" y="126.2">F67C</text>
<text x="151.2" y="126.2">L474</text>
<text x="167.9" y="128.3">330u/25V</text>
<text x="180.3" y="126.2">R26</text>
<text x="180.3" y="128.5">1K</text>
<text x="43.3" y="137.9">Q3</text>
<text x="130" y="135.6">D22</text>
<text x="151.2" y="135.6">D17</text>
<text x="238.4" y="135.3">C4</text>
<text x="238.4" y="137.7">820u</text>
<text x="247.9" y="135.1">C6</text>
<text x="247.9" y="137.3">820u</text>
<text x="253.2" y="133.2">R?</text>
<text x="253.2" y="135.6">100K/3W 470K</text>
<text x="262.7" y="133.2">R6</text>
<text x="43.3" y="140.3">PNP</text>
<text x="116.2" y="142.4">C37</text>
<text x="130" y="142.6">F67C</text>
<text x="151.2" y="142.6">F67C</text>
<text x="167.9" y="142.4">C31</text>
<text x="53.4" y="147.3">R44</text>
<text x="53.4" y="149.7">5.1K</text>
<text x="113.8" y="144.7">220u/50V</text>
<text x="167.9" y="144.7">100u/50V</text>
<text x="36.2" y="151.3">R42</text>
<text x="36.2" y="155">300R</text>
<text x="139.7" y="154.4">AMB-TF-97H</text>
<text x="263.8" y="151.8">LD1</text>
<text x="263.8" y="154.1">M1</text>
<text x="46.3" y="156.7">R43</text>
<text x="46.3" y="159.1">20R</text>
<text x="47.8" y="168.2">ZD2</text>
<text x="47.8" y="170.6">3.6V</text>
<text x="113.8" y="170.4">D32</text>
<text x="113.8" y="172.5">1N4148</text>
<text x="127.9" y="170.4">D28</text>
<text x="127.9" y="172.5">1N4148</text>
<text x="95" y="177.9">FAN1</text>
<text x="142.1" y="177.9">FAN2</text>
</g>
<g font-size="2.1" fill="#800000">
<text x="27.5" y="38.1">P</text>
<text x="238.9" y="38.1">+24V</text>
<text x="238.9" y="49.9">+5V</text>
<text x="27.3" y="56.9">N</text>
<text x="220.1" y="73.3">+15V</text>
<text x="220.1" y="85.1">-15V</text>
<text x="220.1" y="89.8">24V</text>
<text x="220.1" y="101.5">24G</text>
<text x="92.9" y="106.2">VV+</text>
<text x="220.1" y="106.2">+20V</text>
<text x="232.1" y="103.9">P</text>
<text x="43.8" y="108.6">+5V</text>
<text x="93.6" y="118">VV-</text>
<text x="220.1" y="118">20G</text>
<text x="231.1" y="118">P1</text>
<text x="92.5" y="122.7">VW+</text>
<text x="220.1" y="122.7">+12V</text>
<text x="92.9" y="134.4">VW-</text>
<text x="220.1" y="134.4">12G</text>
<text x="27.5" y="143.8">+5V</text>
<text x="55.5" y="143.8">Vcc</text>
<text x="94.3" y="139.1">V+</text>
<text x="220.1" y="139.1">VU+</text>
<text x="94.7" y="150.9">V-</text>
<text x="220.1" y="150.9">VU-</text>
<text x="109.4" y="163.8">+24V</text>
</g>
<text font-size="2.1" fill="#a1006a" x="91.9" y="41.7">A</text>
</svg>
